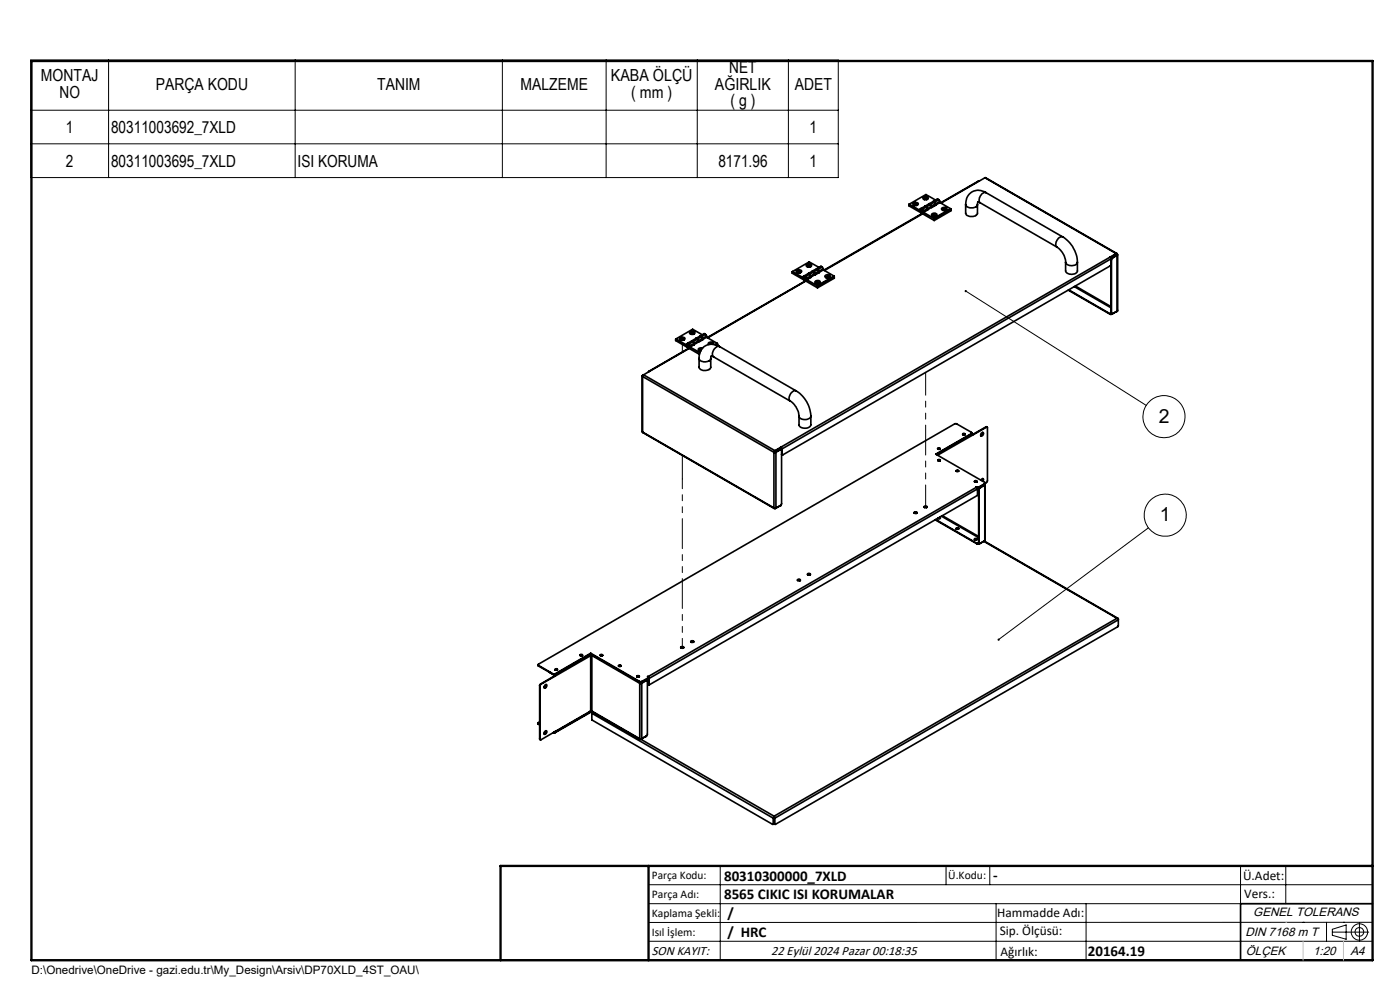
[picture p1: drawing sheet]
<svg xmlns="http://www.w3.org/2000/svg" width="297mm" height="210mm" viewBox="0 0 297 210" stroke-linecap="round" stroke-linejoin="round" font-family="sans-serif">
<g fill="none" stroke="#000" stroke-width=".35">
<path d="M207.7 38.4l-8.2 4.6M207.7 38.4l-8.1 4.7M209 37.7l28 16.1M209 37.7l-1.3 .7M209 37.7l27.8 16.1M168.1 57.6l2.3 1.3v-.2l.2-.2M168.1 57.6v.4l2.5 1.4M169 57.4a.63 .63 0 0 1 1 .2 .6 .6 0 0 1-.6 .3 .6 .6 0 0 1-.5-.5zM169.2 57.8a.3 .3 0 0 1 .3-.2 .3 .3 0 0 1 .3 .2h-.6M170.6 58.5l.3 .2M170.7 58.8a.23 .23 0 0 1 .2 .2 .23 .23 0 0 1-.2 .2l-.1-.3zM170.7 59.4h-.1"/>
<path d="M170.9 59.6l-20.9 12M170.9 59.6l2.5 1.5M170.9 59.5v.1M170.9 58.7l.2 .3M171 59.6l-20.9 12.1M171.1 59.2l-.1 .3-.3-.1M171.1 59v.2M171.1 56.1a.53 .53 0 0 1 .7-.2 .53 .53 0 0 1 .3 .6h-.1a.5 .5 0 0 1-.6 .2 .5 .5 0 0 1-.3-.6zM171.1 59.4h-.1M171.1 59.4l-.2 .1M171.2 59.3l-.3 .2M171.2 59.3l2.2 1.3"/>
<path d="M171.3 56.6a.3 .3 0 0 1 .3-.3 .3 .3 0 0 1 .3 .3h-.6M171.5 58l.3 .2M171.5 58l-.9 .5M171.8 58.2l.2 .4M171.8 58.2l-.9 .5M171.9 58.9l.1-.2-.9 .5M172 58.6v.2M172 58.8l-.8 .5M172 58.6l-.9 .4M172.4 57.5l-.9 .5M172.4 57.5l.2 .2M172.6 57.7l-.8 .5"/>
<path d="M172.6 57.7l.3 .3M172.9 58.3l-.9 .5M172.9 58l-.9 .6M172.9 58v.3M173 59.6a.52 .52 0 0 1 .6-.2 .52 .52 0 0 1 .4 .6l-.3 .1a.5 .5 0 0 1-.5 .1 .5 .5 0 0 1-.3-.5zM173.2 57l.3 .1M173.2 57l-.8 .5M173.5 57.1l.3 .4M173.5 57.1l-.9 .6M173.7 57.8l.1-.1-.9 .5M173.7 56.7l-2-1.1-3.6 2M173.8 57.8l-.9 .5"/>
<path d="M173.8 57.5v.3M173.8 57.5l-.9 .5M174.4 56.6l-.9 .5M174.4 56.6l.3 .4M174.4 56.6l-.2-.1-1 .5M174.7 57.2l-.9 .6M174.7 57.2l2.2 1.4M174.7 57l-.9 .5M174.7 57v.2M175.1 58.4a.53 .53 0 0 1 .6-.2 .53 .53 0 0 1 .4 .6h-.1a.54 .54 0 0 1-.6 .2 .54 .54 0 0 1-.4-.5zM175.3 58.9a.3 .3 0 0 1 .3-.3 .3 .3 0 0 1 .3 .3M175.3 58.9h.5z"/>
<path d="M176.9 58.6l.1 .1M176.9 58.6l-3.5 2M177 58.7l-3.6 2M177 58.7v.3l-3.6 2.1M192.9 43.3l-.1 .4 2.6 1.4M192.9 43.3l2.3 1.3v-.2l.2-.2M193.7 43.1a.61 .61 0 0 1 1.1 .2 .62 .62 0 0 1-1.1-.1zM193.9 43.6a.3 .3 0 0 1 .3-.3 .3 .3 0 0 1 .3 .3M194 43.6h.5M195.3 44.5a.21 .21 0 0 1 .3 .2 .21 .21 0 0 1-.1 .2zM195.4 44.2l.3 .2M195.5 45.1h-.1"/>
<path d="M195.6 45.3l-20.8 12M195.6 45.3l2.6 1.5M195.6 45.2v.1M195.7 44.4l.2 .4M195.7 45.4l-20.8 12M195.8 41.9a.65 .65 0 0 1 1.1 .2 .6 .6 0 0 1-.6 .3 .6 .6 0 0 1-.5-.5zM195.9 44.9l-.1 .2h-.3M195.9 44.8v.1M195.9 45l-.3 .2M195.9 45.1l-.3 .1M195.9 45l2.2 1.3M196.1 42.3a.28 .28 0 0 1 .3-.3 .28 .28 0 0 1 .2 .3"/>
<path d="M196.1 42.3h.5M196.3 43.7l.2 .2M196.3 43.7l-.9 .5M196.5 43.9l-.8 .5M196.5 43.9l.2 .4M196.7 44.6v-.2l-.8 .5M196.7 44.5l-.8 .5M196.7 44.3v.2M196.7 44.3l-.8 .5M197.1 43.2l-.8 .5M197.1 43.2l.3 .2M197.4 43.4l-.9 .5"/>
<path d="M197.4 43.4l.2 .3M197.6 44l-.9 .5M197.6 43.7l-.9 .6M197.6 43.7v.3M197.7 45.4a.61 .61 0 0 1 .6-.2 .61 .61 0 0 1 .5 .4l-.1 .1a.58 .58 0 0 1-.6 .2 .58 .58 0 0 1-.4-.5zM197.9 45.8a.3 .3 0 0 1 .3-.2 .3 .3 0 0 1 .3 .2M198 45.8l.4 .1zM198 42.7l.3 .2M198 42.7l-.9 .5M198.1 46.3l.1 .2M198.2 46.5v.3M198.3 42.9l.2 .3"/>
<path d="M198.3 42.9l-.9 .5M198.5 43.6v-.2l-.9 .5M198.5 42.4l-2.1-1.1-3.5 2M198.5 43.5l-.9 .5M198.5 43.2v.3M198.5 43.2l-.9 .5M199.2 42.4l-.9 .5M199.2 42.4l.2 .3M199.2 42.4l-.3-.2-.9 .5M199.4 43l-.9 .5M199.4 43l2.2 1.3M199.4 42.7l-.9 .5"/>
<path d="M199.4 42.7v.3M199.8 44.2a.64 .64 0 0 1 1.1 .2 .6 .6 0 0 1-.6 .3 .6 .6 0 0 1-.5-.5zM200 44.6a.28 .28 0 0 1 .3-.3 .28 .28 0 0 1 .3 .3M200.1 44.6h.5M201.6 44.3l.1 .1M201.6 44.3l-3.5 2M201.7 44.4l-3.5 2.1M201.7 44.4v.3l-3.5 2.1M204.9 43.4v1.8a1.52 1.52 0 0 0 2.4 .2l.1-2M204.9 43.4a1.52 1.52 0 0 0 2.4 .2l.1-.2M207.4 42.9l.6 .1M207.5 42.9l-.1 .5"/>
<path d="M208 43l16.2 9.4M209.2 40.9a2.73 2.73 0 0 0-3-.2 2.73 2.73 0 0 0-1.3 2.7M209.2 40.9a1.49 1.49 0 0 0-1.5 1.8l.3 .3M209.2 40.9l16.3 9.4M224.2 52.4a4.2 4.2 0 0 1 1.9 3.2M225.5 50.3a6.7 6.7 0 0 1 3.1 5.3M225.5 50.3a1.43 1.43 0 0 0-1.3 2.1M226.1 55.6v1.9a1.43 1.43 0 0 0 2.5 0v-1.9M226.1 55.6a1.43 1.43 0 0 0 2.5 0M235.5 54.5l.2 .4M235.5 54.5l-69.8 40.4M235.7 56.2v10.2"/>
<path d="M235.7 54.9v1.3l-.1 .2-69.5 40.1-.2-.1M235.7 54.9l-69.8 40.3M235.7 55.1h.1M235.8 55.1v11.3M235.9 54.7l-.2 .2M235.9 54.7h.1M236 54.7l-.2 .4M236.8 53.8h.1l.1 .1M236.8 53.9l.1 .1M236.8 53.9l-1.2 .7M236.8 53.8l-1.3 .7M236.9 54v.1"/>
<path d="M236.9 54.1l-1 .6M237 53.9v.2M237 53.9l-.1 .1M237 54.1v11.9M237 54.1l-1 .6M237.1 54l-.1 12M136.2 79.8l.1 11.8M136.3 79.9l27.9 16M136.3 79.9v11.7M136.5 79.5l-.2 .4M136.5 79.5l-.3 .2 .1 .2M136.5 79.5l27.9 16.1"/>
<path d="M137.8 78.8l-.2 .1M137.8 78.8l-1.3 .7M143.4 71.9l2.3 1.3v-.3l.2-.1M143.4 71.9l-.1 .3 2.6 1.5M144.3 71.6a.61 .61 0 0 1 1 .3 .62 .62 0 0 1-1.1-.1zM144.4 72.1a.3 .3 0 0 1 .3-.2 .3 .3 0 0 1 .3 .2M144.5 72.1h.5M145.9 73.1h.1a.21 .21 0 0 1 .2 .2 .21 .21 0 0 1-.2 .2zM145.9 72.8l.3 .2M146 73.7h-.1M146.1 73.9l-8.4 4.9M146.1 73.9l2.3 1.3"/>
<path d="M146.1 73.8v.1M146.2 73l.2 .3M146.2 73.9l-8.4 4.9M146.4 73.5l-.2 .3-.3-.1M146.4 73.3v.2M146.4 73.6l-.3 .2M146.4 70.4a.53 .53 0 0 1 .6-.2 .53 .53 0 0 1 .4 .6h-.2a.54 .54 0 0 1-.5 .1 .54 .54 0 0 1-.4-.4zM146.4 73.7l-.3 .1M146.4 73.6l2.1 1.2M146.6 70.7a.27 .27 0 0 1 .3-.1 .27 .27 0 0 1 .2 .3h-.5zM146.8 72.3l.2 .2M146.8 72.3l-.9 .5"/>
<path d="M147 72.5l.2 .3M147 72.5l-.8 .5M147.2 73.2v-.2l-.8 .5M147.2 72.8l.1 .3M147.2 72.8l-.8 .5M147.6 71.8l-.8 .5M147.6 71.8l.3 .2M147.9 72l-.9 .5M147.9 72l.2 .3M148.1 72.6l-1.7 1M148.1 72.3l-.9 .5M148.1 72.3v.3"/>
<path d="M148.3 76.1v1.8a1.43 1.43 0 0 0 2.5 0v-1.8M148.3 76.1a1.43 1.43 0 0 0 2.5 0M148.4 74.4h.3zM148.5 71.3l.3 .1M148.5 71.3l-.9 .5M148.8 74.1a.24 .24 0 0 0-.3 0 .24 .24 0 0 0-.1 .3M148.8 71.4l.2 .4M148.8 71.4l-.9 .6M149 72.1v-.1l-.9 .5M149 71l-2.1-1.2-3.5 2.1M149 72.1h.1M149 71.8v.3"/>
<path d="M149 71.8l-.9 .5M149 73.9l-.1-.1a.4 .4 0 0 0-.6 0 .4 .4 0 0 0 0 .6l.3 .1M149 72.1l-.9 .5M149.7 70.9l-.3-.1-.9 .5M149.7 70.9l-.9 .5M149.7 70.9l.2 .4M149.9 71.5l-.9 .6M149.9 71.5l2.3 1.3M149.9 71.3l-.9 .5M149.9 71.3v.2M151.1 73l-.3-.1-.3 .2M151.3 73.1a.54 .54 0 0 0-.4-.6 .54 .54 0 0 0-.6 .3l.1 .3"/>
<path d="M151.4 75.7l-.3-.1a.2 .2 0 0 0-.2-.1 .2 .2 0 0 0-.1 .3v.3M151.4 75.7l16.2 9.4M152.2 72.8v.2M152.2 72.8l-.5 .3M152.2 73.3h.1M152.2 73l-.3 .2M152.2 73v.3M152.6 73.5a2.74 2.74 0 0 0-3-.1 2.74 2.74 0 0 0-1.3 2.7M152.6 73.5a1.48 1.48 0 0 0-1.2 2.2M152.6 73.5l16.3 9.4M173.1 60.1a.3 .3 0 0 1 .3-.2 .3 .3 0 0 1 .3 .2M173.2 60.1h.5z"/>
<path d="M173.4 60.6v.1M173.4 60.7v.4M226.6 61.6l8.8 5M226.7 61.5l8.7 5M227.9 60.8l7.8 4.5M228.1 60.7l7.6 4.3M235.4 66.5h.4M235.4 66.6h.5M235.4 66.5v.1M235.7 66.4l.2 .2M235.7 66.4h.1M235.8 66.4l.2 .2"/>
<path d="M236.9 66.1h.1M237 66l-1.1 .6M136.3 91.6l28 16.3M136.3 91.6l27.9 16.1M164.2 95.9h.4M164.2 95.9v11.8M164.3 95.9h-.1M164.4 95.6l-.2 .3M164.6 95.9v11.9M165.5 95.3l-1.2 .6M165.5 95.3l.2 .1M165.5 95.3l.1 .1"/>
<path d="M165.6 95.4h.2v11.6l-1.2 .8M165.6 95.4l-1 .5M165.7 95l-1.3 .7-.1 .2M165.7 94.9l.2 .3M165.7 95l.1 .2M165.7 94.9l-1.3 .7M165.7 94.9v.1M165.8 95.2v.2M165.8 95.2h.1M165.8 96.4l.1 .1M165.8 96.3l.1 .1M165.9 95.2v1.2"/>
<path d="M167.6 85.1a4.1 4.1 0 0 1 1.9 3.2M168.9 82.9a6.6 6.6 0 0 1 3.1 5.4M168.9 82.9a1.44 1.44 0 0 0-1.3 2.2M169.5 88.3v1.8a1.45 1.45 0 0 0 2.5 0v-1.8M169.5 88.3a1.45 1.45 0 0 0 2.5 0M198.7 96.3l.1 .2M198.7 96.3h.1M198.9 95.2h.5M199 95.1h.4a.23 .23 0 0 1-.2 .2 .23 .23 0 0 1-.2-.2zM199 97.7h.5M199 97.5l.5 .1a.23 .23 0 0 1-.3 .2 .23 .23 0 0 1-.2-.3zM199 95.3h.4"/>
<path d="M199 97.7h.4M202.8 99.8h.1a.25 .25 0 0 1 .3-.1 .25 .25 0 0 1 .1 .2l-.4 .1zM202.8 99.9h.6M204.2 92.2h.6M204.3 92h.5a.25 .25 0 0 1-.3 .2 .25 .25 0 0 1-.2-.2zM204.3 92.2h.3M206.1 92v-.3l-3.2-1.8h-.4l-88.3 51v.2M206.1 92l-7.6 4.3 10.5 6-.1 .3M206.1 92v.1M206.1 92.1l-7.5 4.3M206.2 91.8l-.1 .3M206.2 92l.1 .3"/>
<path d="M206.3 92.3l-7.4 4.2-.1-.2M208.2 91.9l.3-.2a.38 .38 0 0 1 .1 .5 .38 .38 0 0 1-.6 .1zM208.5 91.7a.56 .56 0 0 1-.4 .8M209.2 90.5l.2 .1M209.2 90.5l-2.9 1.7M209.2 90.5l.1 .1M209.3 90.6l.2 .1v11.4l-.5 .4M209.3 90.6l-3 1.7M164.2 107.7l.4 .1M164.2 107.7l.3 .2M164.5 107.8v.1M165.5 107.3h.1"/>
<path d="M165.5 107.3l-1 .6M193.9 108.8l.2-.1 .4 .1M194 108.6a.28 .28 0 0 1 .3-.1 .28 .28 0 0 1 .2 .4h-.1a.27 .27 0 0 1-.3 0 .27 .27 0 0 1-.1-.3zM194 108.9l.2-.2 .3 .2M196 107.6l.4-.2 .3 .2M196.1 107.4a.28 .28 0 0 1 .4-.1 .28 .28 0 0 1 .1 .4 .29 .29 0 0 1-.4 0 .29 .29 0 0 1-.1-.3zM196.1 107.7l.2-.2 .3 .2M198.4 110.3l8.9 5.1M198.5 110.2l8.8 5.1M199 110h.4M199.1 109.8l.4 .2zM199.3 109.7l.2 .3h-.5"/>
<path d="M199.7 109.5l7.9 4.5M199.9 109.4l7.7 4.4M202.8 112.1a.26 .26 0 0 1 .4-.2 .26 .26 0 0 1 .1 .3l-.2 .1zM202.8 112.2h.6zM202.9 100h.4M202.9 112.2h.4M206.7 102.2h.6M206.7 114.3h.1a.24 .24 0 0 1 .3-.1 .24 .24 0 0 1 .1 .3h-.3zM206.7 114.4h.6zM206.8 102h.4a.23 .23 0 0 1-.2 .3 .23 .23 0 0 1-.2-.3zM206.8 102.2h.4M206.8 114.5h.4"/>
<path d="M207.2 103.4l.2 .3M207.2 103.3v.1M207.2 103.4l-69.7 40.1M207.2 103.3h.1M207.2 103.3h.4M207.3 115.4h.4M207.3 115.3v.1M207.4 103.7l-69.7 40.2M207.4 103.7v1.4l-69.7 40.2M207.6 103.4l-.3 .1M207.6 115.1l.2 .2h-.5M207.6 103.3v.1"/>
<path d="M207.6 103.8v11.3M207.6 103.8l.1 .1M207.6 115.1h.1M207.7 103.9v11.2M207.7 115.2v.2M207.7 115.4l1-.6 28.3 16.4M207.8 103.4l-.2 .4M207.8 103.4l.1 .1M207.9 103.5l-.2 .4M208.1 101.8a.27 .27 0 0 1 .2-.2 .27 .27 0 0 1 .3 .1l-.1 .4M208.5 101.5l-.1 .6M208.8 114.8l28.3 16.4"/>
<path d="M208.8 102.8v.1M208.8 102.8h.1M208.8 102.9h.1M208.8 102.9l-1 .5M208.9 114.7l-1 .6-.2-.2M208.9 102.7v.2M208.9 102.6l-1.3 .7M208.9 102.6v.1M208.9 102.9v11.8M208.9 102.7l-1.3 .7M208.9 102.9l-1 .6M208.9 102.7l-.1 .1"/>
<path d="M209 102.4l-.1 .3M209 102.8l-.1 11.9M123 138.9h.1a.23 .23 0 0 1 .3-.1 .23 .23 0 0 1 .1 .3h-.4zM123 139h.6M123.1 139.1h.4M125 138.9l.1 .3M125.1 139.2l-7.3 4.2M125.2 139h.5M125.2 139l.1 .1M125.2 139l-.1 .1M125.3 139.1h.3M125.3 138.6l10.4 6"/>
<path d="M125.3 138.6l-7.5 4.3M125.3 138.6v.1M125.3 139.1v11.7M125.3 138.7l10.4 6M125.3 138.7l-7.5 4.3M125.3 139.1l-.2 .1M125.6 139.1v11.8M125.6 139.1h.1M125.7 139l-.1 .1M125.7 139h.1M125.7 139.1l10 5.8M125.7 138.9v.2"/>
<path d="M127.3 139h.5zM127.4 138.9h.4a.23 .23 0 0 1-.2 .2 .23 .23 0 0 1-.2-.2zM127.4 139.1h.4M144.4 137.3l.1-.1a.28 .28 0 0 1 .3-.1 .28 .28 0 0 1 .2 .4h-.4zM144.4 137.4l.2-.1 .4 .1M144.5 137.4l.2-.1 .3 .1M146.5 136.2l.4-.2 .3 .2M146.6 136a.28 .28 0 0 1 .4-.2 .28 .28 0 0 1 .1 .4 .29 .29 0 0 1-.4 .1 .29 .29 0 0 1-.1-.3zM146.6 136.2l.2-.1 .3 .1M169.2 123v-.1a.28 .28 0 0 1 .4-.1 .28 .28 0 0 1 .1 .4h-.3zM169.2 123.1l.2-.1 .4 .1M169.2 123.1l.3-.1 .2 .1"/>
<path d="M171.3 121.9l.3-.2 .3 .2M171.3 121.7a.28 .28 0 0 1 .4-.1 .28 .28 0 0 1 .1 .3 .29 .29 0 0 1-.3 .1 .29 .29 0 0 1-.2-.3zM171.3 121.9l.2-.1 .3 .1M237 131.2l.2 .3-72.8 42.1M237 131.2l.2 .1M237 131.2l-72.8 41.9M237.2 131.3v1.6l-72.7 42-.1-.1M237.2 131.3h.1M114.1 153.4l.1 .2M114.1 141l.1 .3M114.2 153.5v.1M114.2 153.5l.3 .2"/>
<path d="M114.2 153.6l.3 .2M114.2 141.1l3.1 1.8M114.2 141.1v.2M114.2 141.3l3.1 1.7M114.5 156.7l.2 .2M114.5 153.1l-.4 .2 .1 .2M114.5 145.4l.1 .1M114.5 156.7l.1 .1M114.5 145.4v11.3M114.6 145.5v11.3M114.7 145.1l-.2 .3M114.7 145.1h.1"/>
<path d="M114.8 145.1l-.2 .4M115.6 145.3a.25 .25 0 0 1 .4 0 .25 .25 0 0 1-.1 .4 .27 .27 0 0 1-.2 .3 .27 .27 0 0 1-.3-.2zM115.6 155.1a.25 .25 0 0 1 .4 0 .25 .25 0 0 1-.1 .4 .27 .27 0 0 1-.2 .3 .27 .27 0 0 1-.3-.2zM115.9 145.2a.52 .52 0 0 1-.4 .7M115.9 155a.55 .55 0 0 1-.4 .7M116.6 142.6h.1M116.6 142.6l.9 .6M117.3 142.9h.5M117.3 143h.5M117.3 142.9v.1M117.3 155.4l.1 .1M117.4 155.5h.3"/>
<path d="M117.4 155.4v.1M117.4 155.4h.3M117.5 143.2l.2 .2M117.5 155.3h.1M117.5 143.1v.1M117.6 143.1l.2 .3M117.7 143.4h.1M117.7 143.4l-3 1.7M117.7 155.4v.1M117.7 142a.26 .26 0 0 1 .3-.2 .26 .26 0 0 1 .2 .3l-.3 .1zM117.8 142.1h.5M117.8 155.2l-3 1.7h-.1l-.1-.1"/>
<path d="M117.8 155.2l-.3 .1M117.8 142.9v.1M117.8 143.4l-3 1.7M117.8 142.1h.4M125.1 150.9l-7.4 4.4M125.1 150.9l-7.3 4.3M125.3 150.8h.3M125.3 150.8l-.2 .1M125.6 151.3v1.4l38.3 22.2 .1-.1M125.6 150.8l.1 .1M125.6 150.8l-7.9 4.6M125.6 151.3l38.4 22.3"/>
<path d="M125.6 150.9l-7.9 4.6M125.7 150.9l10.1 5.9M125.7 151l-.1 .3M125.7 150.9h-.1M125.7 150.9l10 5.8M131.2 141.2l.5 .1zM131.3 141.3h.4M135.1 143.5h.5zM135.1 143.4a.24 .24 0 0 1 .3-.1 .24 .24 0 0 1 .2 .3 .24 .24 0 0 1-.3 0 .24 .24 0 0 1-.2-.2zM135.2 143.6h.3M135.7 144.6h.4M135.7 144.7h.4"/>
<path d="M135.7 144.9h.4M135.7 156.7h.4M135.7 156.7l.2 .1M135.7 144.6v.1M135.7 144.9v11.8M135.8 144.7l-.1 .2M135.8 144.9h.2M135.8 144.9h-.1M135.9 144.7l-.1 .2M135.9 156.8l28.3 16.3M136 144.9h.1M136.1 144.6v.1"/>
<path d="M136.1 144.9v11.8M136.9 156.2h.1M136.9 156.2l-1 .6M137 144.3h.3M137 144.3l-1 .6M137 144.3h.1M137.1 144.3l.2 .1v11.4l-.1 .3-1.1 .6M137.1 144.3l-1 .6M137.4 143.5v.3M137.4 143.5h.1M137.4 143.8l-1.3 .8M137.4 143.5l.1 .1"/>
<path d="M137.4 143.8v.2M137.4 144l-1.3 .7M137.5 143.5l.2 .4M137.6 143.9l-.1-.2-.1 .3M137.6 143.9h.1M137.6 143.9l.1 1.4M137.7 143.9v1.4M164 173.6v1.2M164.1 174.7l-.1 .2M164.1 173.5l-.1 .1M164.1 173.5v1.2M164.1 174.7l-.1 .1"/>
<path d="M164.2 173.1l.2 .5M164.2 173.3l.1 .2M164.2 173.1l-.2 .5M164.2 173.3l-.1 .2M164.2 173.1v.2M164.3 174.7l.1 .2M164.3 173.5l.1 .1M164.3 174.7l.1 .1M164.3 173.5v1.2M164.4 173.6v1.2M291.2 191.7h-28v12M106.2 203.7h185"/>
<circle cx="131.4" cy="141.2" r=".24"/>
</g>
<path d="M196.4 42.2v.1M196.7 42.3a.29 .29 0 0 0-.3-.3 .29 .29 0 0 0-.3 .3M144.8 72v.1M144.8 73v1.7M145 72.1a.29 .29 0 0 0-.2-.3 .29 .29 0 0 0-.3 .3M144.8 96.6v5M144.8 101.6h.1" fill="none" stroke="#000" stroke-width=".21" stroke-dasharray="6.3 1.3 1.3 1.3 1.3 1.3"/>
<path d="M196.4 79v28.7" fill="none" stroke="#000" stroke-width=".21" stroke-dasharray="6.3 1.3 1.3 1.3 1.3 1.3" stroke-dashoffset="1.5"/>
<path d="M144.8 101.6v35.9" fill="none" stroke="#000" stroke-width=".21" stroke-dasharray="6.3 1.3 1.3 1.3 1.3 1.3" stroke-dashoffset="4.3"/>
<g fill="none" stroke="#000" stroke-width=".21">
<path d="M6.5 12.7h171.3v25h-171.3zM23 12.7v25M62.6 12.7v25M106.6 12.7v25M128.6 12.7v25M147.9 12.7v25M167.3 12.7v25M6.5 23.4h171.3M6.5 30.5h171.3M204.9 61.7l38.3 24.3M243.6 112l-31.8 23.7M137.6 187.7h153.6"/>
<path d="M137.6 191.7h153.6M137.6 199.7h153.6M152.8 183.7v20M200.7 183.7v4M210 183.7v4M211.3 191.7v12M230.4 191.7v12M263.2 183.7v20M272.8 183.7v8M276.4 195.6h.1M281.4 195.6v4.1M282.6 197.7h7.8"/>
<path d="M282.6 197.1l3-.9v3l-3-.8zM285 195.6h.1M288.4 195.8v3.8M291.2 195.6l-153.6 .1"/>
<circle cx="246.9" cy="88.4" r="4.5"/>
<circle cx="247.2" cy="109.3" r="4.5"/>
<circle cx="288.4" cy="197.7" r="1.74"/>
<circle cx="288.4" cy="197.7" r=".93"/>
</g>
<path d="M6.7 12.9h284.5v190.8h-284.5zM137.6 183.7v20M291.2 183.7h-185v20" fill="none" stroke="#000" stroke-width=".5"/>
<path d="M272.8 195.6h.1M276.4 199.7v4M285 199.7v4" fill="none" stroke="#c0c0c0" stroke-width=".21"/>
<path d="M204.7 61.6l.2 .1-.2-.1a.24 .24 0 0 0 .2 .3 .24 .24 0 0 0 .2-.3 .24 .24 0 0 0-.4 0zM211.7 135.5l-.1 .3 .2-.1-.1 .1a.24 .24 0 0 0 .3 .1 .24 .24 0 0 0 0-.4 .24 .24 0 0 0-.3 0z" fill="#000"/>
<g font-size="4.1">
<text x="245.8" y="89.7">2</text>
<text x="246.1" y="110.6">1</text>
</g>
<g font-size="3.5">
<text x="8.7" y="17.3">MONTAJ</text>
<text x="129.6" y="17.3">KABA ÖLÇÜ</text>
<text x="154.7" y="15.5">NET</text>
<text x="12.6" y="20.8">NO</text>
<text x="33.1" y="19">PARÇA KODU</text>
<text x="80" y="19">TANIM</text>
<text x="110.4" y="19">MALZEME</text>
<text x="133.9" y="20.8">( mm )</text>
<text x="151.7" y="19">AĞIRLIK</text>
<text x="155" y="22.5">( g )</text>
<text x="168.6" y="19">ADET</text>
<text x="14" y="28.2">1</text>
<text x="23.6" y="28.2">80311003692_7XLD</text>
<text x="171.8" y="28.2">1</text>
<text x="14" y="35.4">2</text>
<text x="23.6" y="35.4">80311003695_7XLD</text>
<text x="63.1" y="35.4">ISI KORUMA</text>
<text x="152.4" y="35.4">8171.96</text>
<text x="171.8" y="35.4">1</text>
</g>
<g font-size="3.2">
<text x="153.6" y="186.8">80310300000_7XLD</text>
<text x="153.6" y="190.8">8565 CIKIC ISI KORUMALAR</text>
<text x="210.7" y="186.6">-</text>
<text x="154.3" y="194.8">/</text>
<text x="154.3" y="198.8">/ HRC</text>
<text x="230.8" y="202.8">20164.19</text>
</g>
<g font-size="2.8">
<text x="263.7" y="186.7">Ü.Adet:</text>
<text x="263.9" y="190.5">Vers.:</text>
<text x="211.5" y="194.5">Hammadde Adı:</text>
<text x="138.3" y="202.6">SON KAYIT:</text>
<text x="163.6" y="202.6">22 Eylül 2024 Pazar 00:18:35</text>
<text x="212.1" y="198.4">Sip. Ölçüsü:</text>
<text x="212.2" y="202.7">Ağırlık:</text>
</g>
<g font-size="2.6">
<text x="265.9" y="194.4">GENEL TOLERANS</text>
<text x="264.2" y="198.5">DIN 7168 m T</text>
<text x="264.3" y="202.6">ÖLÇEK</text>
<text x="278.5" y="202.6">1:20</text>
<text x="286.5" y="202.6">A4</text>
</g>
<g font-size="2.5">
<text x="138.3" y="186.4">Parça Kodu:</text>
<text x="138.3" y="190.5">Parça Adı:</text>
<text x="201.2" y="186.5">Ü.Kodu:</text>
<text x="138.3" y="194.5">Kaplama Şekli:</text>
<text x="138.3" y="198.6">Isıl İşlem:</text>
<text x="6.7" y="206.7">D:\Onedrive\OneDrive - gazi.edu.tr\My_Design\Arsiv\DP70XLD_4ST_OAU\</text>
</g>
</svg>
